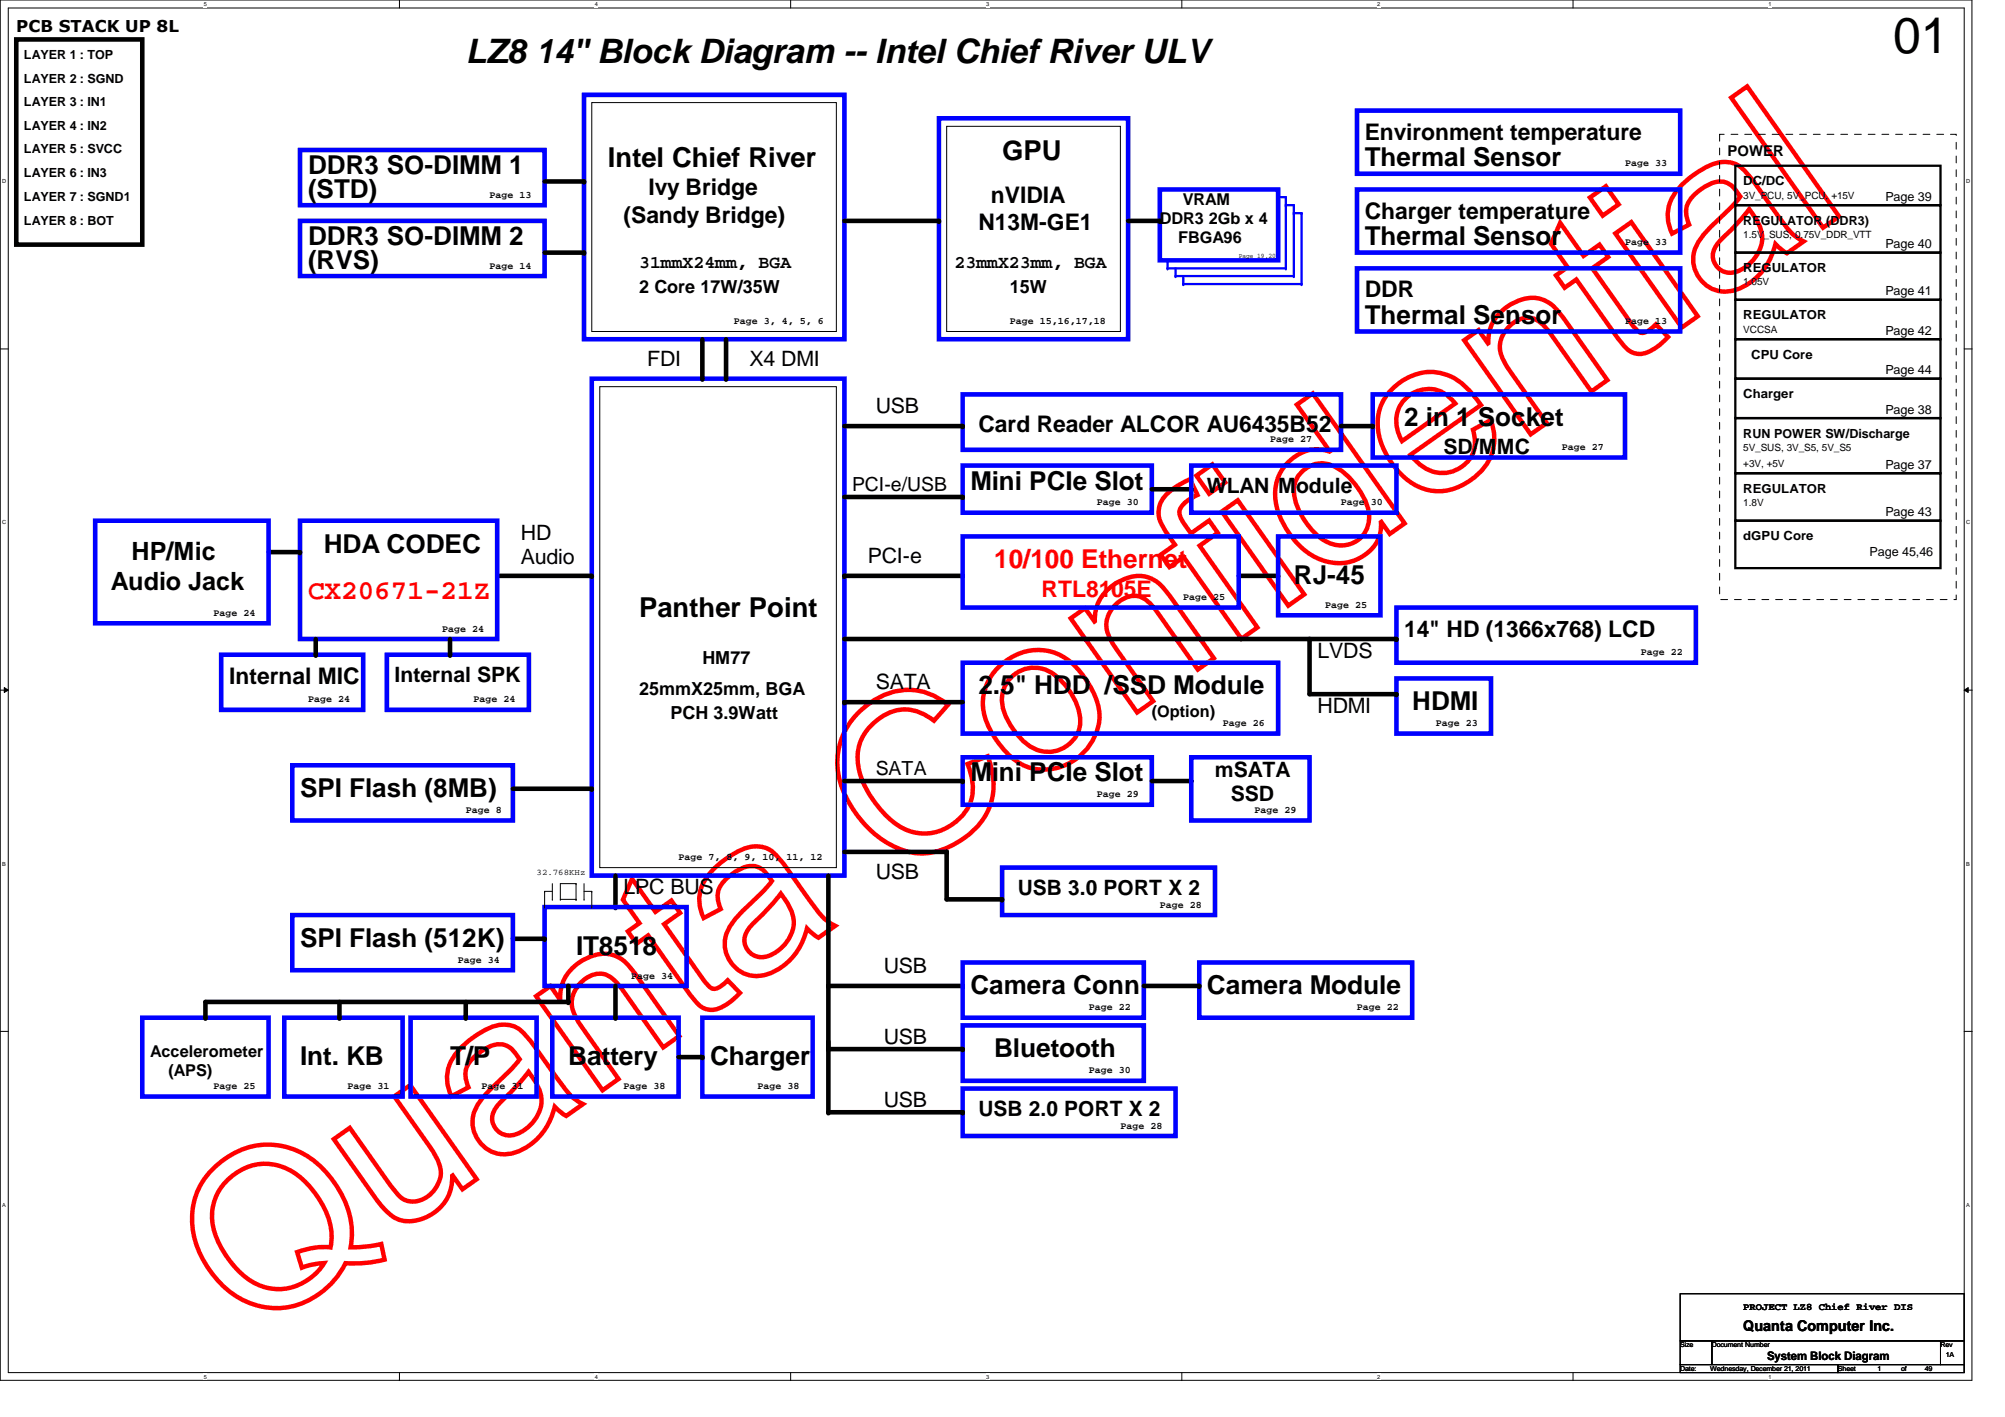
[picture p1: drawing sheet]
<svg xmlns="http://www.w3.org/2000/svg" width="297mm" height="210mm" viewBox="0 0 297 210" stroke-linecap="round" stroke-linejoin="round" font-family="sans-serif">
<path d="M0 0h292.1v204.5h-292.1zM1.2 1.2h289.8v202.1h-289.8z" fill="none" stroke="#000" stroke-width=".15"/>
<g fill="#fff">
<path d="M30.2 .1h.4v1h-.4z"/>
<path d="M30.2 203.5h.4v.9h-.4z"/>
</g>
<path d="M59.2 0v1.2M59.2 203.3v1.2" fill="none" stroke="#000" stroke-width=".15"/>
<g fill="#fff">
<path d="M88.1 .1h.5v1h-.5z"/>
<path d="M88.1 203.5h.5v.9h-.5z"/>
</g>
<path d="M117.1 0v1.2M117.1 203.3v1.2" fill="none" stroke="#000" stroke-width=".15"/>
<g fill="#fff">
<path d="M146.1 .1h.5v1h-.5z"/>
<path d="M146.1 203.5h.5v.9h-.5z"/>
</g>
<path d="M175.1 0v1.2M175.1 203.3v1.2" fill="none" stroke="#000" stroke-width=".15"/>
<g fill="#fff">
<path d="M204 .1h.5v1h-.5z"/>
<path d="M204 203.5h.5v.9h-.5z"/>
</g>
<path d="M233 0v1.2M233 203.3v1.2" fill="none" stroke="#000" stroke-width=".15"/>
<g fill="#fff">
<path d="M262 .1h.5v1h-.5z"/>
<path d="M262 203.5h.5v.9h-.5z"/>
<path d="M.3 26.4h.6v.9h-.6z"/>
<path d="M291.3 26.4h.6v.9h-.6z"/>
<path d="M.3 76.9h.6v1h-.6z"/>
<path d="M291.3 76.9h.6v1h-.6z"/>
</g>
<path d="M0 51.7h1.2M291 51.7h1.2" fill="none" stroke="#000" stroke-width=".15"/>
<g fill="#fff">
<path d="M.3 127.5h.6v.9h-.6z"/>
<path d="M291.3 127.5h.5v.9h-.5z"/>
</g>
<path d="M0 102.2h1.2M.6 101.9l.6 .3-.6 .4zM291 102.2l.6-.3v.7zM291 102.2h1.2" fill="none" stroke="#000" stroke-width=".15"/>
<path d="M.6 101.9l.6 .3-.6 .4zM291 102.2l.6-.3v.7z" fill="#000"/>
<g fill="#fff">
<path d="M.3 178h.6v.9h-.6z"/>
<path d="M291.3 178h.5v.9h-.5z"/>
</g>
<g fill="none" stroke="#000" stroke-width=".15">
<path d="M87.7 15.2h36.2v33.9h-36.2zM140.2 18.7h25.8v30.4h-25.8zM88.9 57.3h35v71.2h-35zM80.7 134.4h.1M80.7 132h.1M80.7 132v2.4M80.7 132h1.1M81.8 133.2h.1M81.8 130.9v2.3M83 133.2h.1M83 133.2h2.3M85.3 133.2h.1"/>
<path d="M85.3 130.9h.1M85.3 130.9v2.3M85.3 130.9h-2.3v2.3M86.5 133.2h.1M86.5 132h1.2M86.5 130.9v2.3M87.7 132h.1M87.7 134.4h.1M87.7 132v2.4M0 152.8h1.2M291 152.8h1.2M248.9 191.6h42.1v7h-42.1z"/>
<path d="M248.9 198.6h4.7v3.5h-4.7zM253.6 198.6h33.9v3.5h-33.9zM287.5 198.6h3.5v3.5h-3.5zM248.9 202.1h23.4v1.2h-23.4zM272.3 202.1h18.7v1.2h-18.7z"/>
</g>
<g fill="none" stroke="#00f" stroke-width=".68">
<path d="M86.5 14.1h38.6v36.1h-38.6zM139.1 17.5h28v32.7h-28zM201 16.4h47.9v9.3h-47.9zM44.4 22.2h36.3v8.2h-36.3zM44.4 32.7h36.3v8.2h-36.3zM171.8 28.1h17.6v10.5h-17.6zM201 28.1h47.9v9.3h-47.9zM201 39.8h47.9v9.3h-47.9zM87.7 56.1h37.4v73.6h-37.4zM142.6 58.4h56.1v8.2h-56.1zM203.4 58.4h37.3v9.4h-37.3zM14.1 77.1h25.7v15.2h-25.7z"/>
<path d="M44.4 77.1h29.3v17.6h-29.3zM142.6 69h28v6.9h-28zM142.6 79.5h40.9v10.5h-40.9zM176.5 69h30.4v6.9h-30.4zM189.4 79.5h15.1v11.6h-15.1zM32.8 97h21v8.2h-21zM57.3 97h21.1v8.2h-21.1zM142.6 98.2h46.8v10.5h-46.8zM206.9 90h44.3v8.2h-44.3zM43.3 113.4h32.7v8.1h-32.7zM142.6 112.2h28v7h-28zM176.5 112.2h17.5v9.3h-17.5z"/>
<path d="M206.9 100.5h14v8.2h-14zM43.3 135.6h32.7v8.1h-32.7zM80.7 134.4h21v11.6h-21zM148.5 128.5h31.5v7.1h-31.5zM21.1 150.7h18.7v11.7h-18.7zM42.1 150.7h17.5v11.7h-17.5zM60.8 150.7h18.7v11.7h-18.7zM81.8 150.7h18.7v11.7h-18.7zM104.1 150.7h16.3v11.7h-16.3zM142.6 151.9h26.9v8.2h-26.9zM142.6 142.6h26.9v8.1h-26.9zM177.7 142.6h31.5v8.1h-31.5z"/>
<path d="M142.6 161.2h31.6v7.1h-31.6z"/>
</g>
<g fill="none" stroke="#000" stroke-width=".68">
<path d="M2.4 5.8h18.7v30.4h-18.7zM80.7 26.9h5.8M80.7 37.4h5.8M125.1 32.7h14M167.1 32.7h4.7M104.1 50.2v5.9M107.6 50.2v5.9M125.1 73.6h17.5M125.1 63.1h17.5M170.6 72.5h5.9M198.7 63.1h4.7M39.8 81.8h4.6"/>
<path d="M46.8 94.7v2.3M66.7 94.7v2.3M73.7 85.3h14M125.1 85.3h17.5M125.1 94.7h81.8M183.5 85.3h5.9M194 94.7v8.1h12.9M76 116.8h11.7M125.1 104h17.5M125.1 115.7h17.5M170.6 115.7h5.9M76 139.1h4.7"/>
<path d="M91.2 129.7v4.7M122.7 129.7v35.1h19.9M125.1 126.2h15.1v7h8.3M50.3 148.4v2.3M69 148.4v2.3M84.2 146v2.4h-53.8v2.3M91.2 146v4.7M100.5 156.6h3.6M122.7 155.4h19.9M122.7 146h19.9M169.5 146h8.2"/>
</g>
<g fill="#000">
<circle cx="86.5" cy="26.9" r=".34"/>
<circle cx="86.5" cy="37.4" r=".34"/>
<circle cx="139.1" cy="32.7" r=".34"/>
<circle cx="171.8" cy="32.7" r=".34"/>
<circle cx="104.1" cy="56.1" r=".34"/>
<circle cx="107.6" cy="56.1" r=".34"/>
<circle cx="142.6" cy="73.6" r=".34"/>
<circle cx="142.6" cy="63.1" r=".34"/>
<circle cx="176.5" cy="72.5" r=".34"/>
<circle cx="203.4" cy="63.1" r=".34"/>
<circle cx="44.4" cy="81.8" r=".34"/>
<circle cx="46.8" cy="97" r=".34"/>
<circle cx="66.7" cy="97" r=".34"/>
<circle cx="87.7" cy="85.3" r=".34"/>
<circle cx="125.1" cy="85.3" r=".34"/>
<circle cx="189.4" cy="85.3" r=".34"/>
<circle cx="194" cy="94.7" r=".34"/>
<circle cx="206.9" cy="94.7" r=".34"/>
<circle cx="87.7" cy="116.8" r=".34"/>
<circle cx="125.1" cy="104" r=".34"/>
<circle cx="142.6" cy="115.7" r=".34"/>
<circle cx="176.5" cy="115.7" r=".34"/>
<circle cx="206.9" cy="102.8" r=".34"/>
<circle cx="80.7" cy="139.1" r=".34"/>
<circle cx="91.2" cy="134.4" r=".34"/>
<circle cx="140.2" cy="126.2" r=".34"/>
<circle cx="148.5" cy="133.2" r=".34"/>
<circle cx="30.4" cy="150.7" r=".34"/>
<circle cx="50.3" cy="150.7" r=".34"/>
<circle cx="69" cy="150.7" r=".34"/>
<circle cx="84.2" cy="148.4" r=".34"/>
<circle cx="84.2" cy="146" r=".34"/>
<circle cx="91.2" cy="150.7" r=".34"/>
<circle cx="104.1" cy="156.6" r=".34"/>
<circle cx="122.7" cy="146" r=".34"/>
<circle cx="122.7" cy="155.4" r=".34"/>
<circle cx="142.6" cy="155.4" r=".34"/>
<circle cx="142.6" cy="146" r=".34"/>
<circle cx="177.7" cy="146" r=".34"/>
<circle cx="122.7" cy="164.8" r=".34"/>
<circle cx="142.6" cy="164.8" r=".34"/>
</g>
<path d="M257.1 30.4h30.4v7h-30.4zM257.1 24.6h30.4v5.8h-30.4zM257.1 37.4h30.4v7h-30.4zM257.1 56.1h30.4v5.8h-30.4zM257.1 50.2h30.4v5.9h-30.4zM257.1 44.4h30.4v5.8h-30.4zM257.1 61.9h30.4v8.2h-30.4z" fill="none" stroke="#000" stroke-width=".34"/>
<path d="M254.8 19.9h35v68.9h-35z" fill="none" stroke="#000" stroke-width=".15" stroke-dasharray="1 1 1 1 1 1 1 1"/>
<path d="M173 38.6v1.2" fill="none" stroke="#00f" stroke-width=".34"/>
<circle cx="173" cy="39.8" r=".17" fill="#00f"/>
<path d="M173 39.8h17.5" fill="none" stroke="#00f" stroke-width=".34"/>
<circle cx="190.5" cy="39.8" r=".17" fill="#00f"/>
<path d="M190.5 29.2v10.6" fill="none" stroke="#00f" stroke-width=".34"/>
<circle cx="190.5" cy="29.2" r=".17" fill="#00f"/>
<path d="M189.4 29.2h1.1" fill="none" stroke="#00f" stroke-width=".34"/>
<circle cx="189.4" cy="29.2" r=".17" fill="#00f"/>
<path d="M174.2 39.8v1.1" fill="none" stroke="#00f" stroke-width=".34"/>
<circle cx="174.2" cy="40.9" r=".17" fill="#00f"/>
<path d="M174.2 40.9h17.5" fill="none" stroke="#00f" stroke-width=".34"/>
<circle cx="191.7" cy="40.9" r=".17" fill="#00f"/>
<path d="M191.7 30.4v10.5" fill="none" stroke="#00f" stroke-width=".34"/>
<circle cx="191.7" cy="30.4" r=".17" fill="#00f"/>
<path d="M175.3 40.9v1.2" fill="none" stroke="#00f" stroke-width=".34"/>
<circle cx="175.3" cy="42.1" r=".17" fill="#00f"/>
<path d="M175.3 42.1h17.5" fill="none" stroke="#00f" stroke-width=".34"/>
<circle cx="192.8" cy="42.1" r=".17" fill="#00f"/>
<path d="M192.8 31.6v10.5" fill="none" stroke="#00f" stroke-width=".34"/>
<circle cx="192.8" cy="31.6" r=".17" fill="#00f"/>
<path d="M190.5 30.4h1.2" fill="none" stroke="#00f" stroke-width=".34"/>
<circle cx="190.5" cy="30.4" r=".17" fill="#00f"/>
<path d="M191.7 31.6h1.1" fill="none" stroke="#00f" stroke-width=".34"/>
<circle cx="191.7" cy="31.6" r=".17" fill="#00f"/>
<path d="M257.1 70.1h30.4v7h-30.4zM257.1 77.1h30.4v7.1h-30.4z" fill="none" stroke="#000" stroke-width=".34"/>
<text font-size="32.9" fill="#f00" x="36.6" y="198.7" transform="rotate(-35 36.6 198.7)">Quanta Confidential</text>
<text font-size="7.5" x="280.5" y="7.9">01</text>
<text font-size="5" x="69" y="9.3">LZ8 14'' Block Diagram -- Intel Chief River ULV</text>
<g font-size="4.1">
<text x="148.5" y="23.7">GPU</text>
<text x="90" y="24.8">Intel Chief River</text>
<text x="94.7" y="91.4">Panther Point</text>
</g>
<text font-size="4.1" fill="#f00" x="45.6" y="88.7">CX20671-21Z</text>
<g font-size="3.9">
<text x="45.6" y="25.8">DDR3 SO-DIMM 1</text>
<text x="45.6" y="29.3">(STD)</text>
<text x="202.2" y="24.6">Thermal Sensor</text>
<text x="45.6" y="39.8">(RVS)</text>
<text x="45.6" y="36.3">DDR3 SO-DIMM 2</text>
<text x="202.2" y="36.3">Thermal Sensor</text>
<text x="202.2" y="48">Thermal Sensor</text>
<text x="208" y="63.2">2 in 1 Socket</text>
<text x="143.8" y="72.5">Mini PCIe Slot</text>
<text x="48" y="81.9">HDA CODEC</text>
<text x="191.7" y="86.5">RJ-45</text>
<text x="144.9" y="102.9">2.5&quot; HDD /SSD Module</text>
<text x="209.2" y="105.2">HDMI</text>
<text x="44.4" y="118.1">SPI Flash (8MB)</text>
<text x="143.8" y="115.7">Mini PCIe Slot</text>
<text x="44.4" y="140.3">SPI Flash (512K)</text>
<text x="85.3" y="141.4">IT8518</text>
<text x="143.8" y="147.3">Camera Conn</text>
<text x="178.8" y="147.3">Camera Module</text>
<text x="44.4" y="157.8">Int. KB</text>
<text x="66.7" y="157.8">T/P</text>
<text x="84.2" y="157.8">Battery</text>
<text x="105.2" y="157.8">Charger</text>
<text x="147.3" y="156.6">Bluetooth</text>
</g>
<text font-size="3.9" fill="#f00" x="147.3" y="84.2">10/100 Ethernet</text>
<g font-size="3.7">
<text x="19.5" y="82.9">HP/Mic</text>
<text x="16.4" y="87.4">Audio Jack</text>
</g>
<g font-size="3.4">
<text x="202.2" y="20.7">Environment temperature</text>
<text x="96.1" y="28.9">Ivy Bridge</text>
<text x="92.4" y="33">(Sandy Bridge)</text>
<text x="144.9" y="34.1">N13M-GE1</text>
<text x="146.8" y="30.1">nVIDIA</text>
<text x="202.2" y="32.4">Charger temperature</text>
<text x="202.2" y="44.1">DDR</text>
<text x="144.9" y="64">Card Reader ALCOR AU6435B52</text>
<text x="208" y="94.3">14&quot; HD (1366x768) LCD</text>
<text x="33.9" y="101.3">Internal MIC</text>
</g>
<text font-size="3.4" fill="#f00" x="154.3" y="88.5">RTL8105E</text>
<g font-size="3.1">
<text x="95.9" y="54.2">FDI</text>
<text x="111" y="54.2">X4 DMI</text>
<text x="129.7" y="61.2">USB</text>
<text x="213.9" y="67.2">SD/MMC</text>
<text x="178.8" y="73">WLAN Module</text>
<text x="77.2" y="79.9">HD</text>
<text x="77.2" y="83.5">Audio</text>
<text x="128.6" y="83.4">PCI-e</text>
<text x="58.5" y="101.1">Internal SPK</text>
<text x="195.2" y="97.5">LVDS</text>
<text x="129.7" y="102.1">SATA</text>
<text x="195.2" y="105.6">HDMI</text>
<text x="180" y="115.1">mSATA</text>
<text x="182.3" y="118.6">SSD</text>
<text x="129.7" y="130.2">USB</text>
<text x="92.4" y="132.5">LPC BUS</text>
<text x="150.8" y="132.6">USB 3.0 PORT X 2</text>
<text x="130.9" y="144.2">USB</text>
<text x="130.9" y="154.7">USB</text>
<text x="130.9" y="164">USB</text>
<text x="144.9" y="165.4">USB 2.0 PORT X 2</text>
</g>
<g font-size="2.9">
<text x="126.2" y="72.7">PCI-e/USB</text>
<text x="129.7" y="114.8">SATA</text>
</g>
<g font-size="2.7">
<text x="94.7" y="39.7">31mmX24mm, BGA</text>
<text x="141.4" y="39.7">23mmX23mm, BGA</text>
<text x="94.7" y="43.3">2 Core 17W/35W</text>
<text x="149.6" y="43.3">15W</text>
<text x="104.1" y="98.3">HM77</text>
<text x="94.7" y="103">25mmX25mm, BGA</text>
<text x="99.4" y="106.5">PCH 3.9Watt</text>
</g>
<g font-size="2.4">
<text x="2.4" y="4.8">PCB STACK UP 8L</text>
<text x="171.8" y="33.2">DDR3 2Gb x 4</text>
<text x="175.2" y="30.3">VRAM</text>
<text x="174.5" y="36.1">FBGA96</text>
<text x="170.6" y="106.3">(Option)</text>
<text x="22.3" y="156.5">Accelerometer</text>
<text x="25" y="159.4">(APS)</text>
</g>
<g font-size="2.2">
<text x="255.9" y="23.1">POWER</text>
<text x="258.3" y="197.2">Quanta Computer Inc.</text>
</g>
<g font-size="1.9">
<text x="3.6" y="8.7">LAYER 1 : TOP</text>
<text x="3.6" y="12.2">LAYER 2 : SGND</text>
<text x="3.6" y="15.7">LAYER 3 : IN1</text>
<text x="3.6" y="22.7">LAYER 5 : SVCC</text>
<text x="3.6" y="19.2">LAYER 4 : IN2</text>
<text x="3.6" y="26.2">LAYER 6 : IN3</text>
<text x="3.6" y="29.8">LAYER 7 : SGND1</text>
<text x="258.3" y="27.4">DC/DC</text>
<text x="279.3" y="29.8">Page 39</text>
<text x="3.6" y="33.3">LAYER 8 : BOT</text>
<text x="258.3" y="33.3">REGULATOR (DDR3)</text>
<text x="258.3" y="40.3">REGULATOR</text>
<text x="279.3" y="36.7">Page 40</text>
<text x="258.3" y="47.3">REGULATOR</text>
<text x="279.3" y="43.8">Page 41</text>
<text x="259.5" y="53.1">CPU Core</text>
<text x="279.3" y="49.6">Page 42</text>
<text x="258.3" y="59">Charger</text>
<text x="279.3" y="55.5">Page 44</text>
<text x="258.3" y="64.8">RUN POWER SW/Discharge</text>
<text x="279.3" y="61.3">Page 38</text>
<text x="279.3" y="69.5">Page 37</text>
<text x="258.3" y="73">REGULATOR</text>
<text x="279.3" y="76.5">Page 43</text>
<text x="258.3" y="80">dGPU Core</text>
<text x="277" y="82.3">Page 45,46</text>
</g>
<text font-size="1.7" x="261.8" y="201.4">System Block Diagram</text>
<g font-size="1.5">
<text x="72.5" y="29.3">Page 13</text>
<text x="240.7" y="24.6">Page 33</text>
<text x="258.3" y="29.4">3V_PCU, 5V_PCU, +15V</text>
<text x="258.3" y="35.3">1.5V_SUS, 0.75V_DDR_VTT</text>
<text x="72.5" y="39.8">Page 14</text>
<text x="240.7" y="36.3">Page 33</text>
<text x="108.7" y="48">Page 3, 4, 5, 6</text>
<text x="149.6" y="48">Page 15,16,17,18</text>
<text x="240.7" y="48">Page 13</text>
<text x="258.3" y="42.2">1.05V</text>
<text x="258.3" y="49.3">VCCSA</text>
<text x="188.2" y="65.5">Page 27</text>
<text x="231.4" y="66.7">Page 27</text>
<text x="258.3" y="66.8">5V_SUS, 3V_S5, 5V_S5</text>
<text x="258.3" y="69.1">+3V, +5V</text>
<text x="162.5" y="74.8">Page 30</text>
<text x="198.7" y="74.8">Page 30</text>
<text x="258.3" y="75">1.8V</text>
<text x="175.3" y="88.9">Page 25</text>
<text x="31.6" y="91.2">Page 24</text>
<text x="65.5" y="93.6">Page 24</text>
<text x="196.3" y="90">Page 25</text>
<text x="243.1" y="97.1">Page 22</text>
<text x="45.6" y="104.1">Page 24</text>
<text x="70.1" y="104.1">Page 24</text>
<text x="181.1" y="107.6">Page 26</text>
<text x="212.7" y="107.6">Page 23</text>
<text x="162.5" y="118.1">Page 29</text>
<text x="69" y="120.4">Page 8</text>
<text x="185.8" y="120.4">Page 29</text>
<text x="100.5" y="127.4">Page 7, 8, 9, 10, 11, 12</text>
<text x="171.8" y="134.5">Page 28</text>
<text x="67.8" y="142.6">Page 34</text>
<text x="93.5" y="144.9">Page 34</text>
<text x="161.3" y="149.6">Page 22</text>
<text x="201" y="149.6">Page 22</text>
<text x="31.6" y="161.3">Page 25</text>
<text x="51.5" y="161.3">Page 31</text>
<text x="71.3" y="161.3">Page 31</text>
<text x="92.4" y="161.3">Page 38</text>
<text x="112.2" y="161.3">Page 38</text>
<text x="161.3" y="159">Page 30</text>
<text x="166" y="167.2">Page 28</text>
<text x="258.3" y="194">PROJECT LZ8 Chief River DIS</text>
</g>
<text font-size="1.3" x="79.5" y="129.6">32.768KHz</text>
<g font-size="1">
<text x="183.5" y="38.3">Page 19,20</text>
<text x="248.9" y="199.5">Size</text>
<text x="248.9" y="203">Date:</text>
<text x="253.4" y="203">Wednesday, December 21, 2011</text>
<text x="253.6" y="199.5">Document Number</text>
<text x="272.3" y="203">Sheet</text>
<text x="278.1" y="203">1</text>
<text x="281.6" y="203">of</text>
<text x="285.2" y="203">49</text>
<text x="287.5" y="199.5">Rev</text>
<text x="288.3" y="201">1A</text>
</g>
<g font-size=".8">
<text x="30.2" y=".9">5</text>
<text x="88.1" y=".9">4</text>
<text x="146.1" y=".9">3</text>
<text x="204" y=".9">2</text>
<text x="262" y=".9">1</text>
<text x=".3" y="27.2">D</text>
<text x="291.3" y="27.2">D</text>
<text x=".3" y="77.7">C</text>
<text x="291.3" y="77.7">C</text>
<text x=".3" y="128.2">B</text>
<text x="291.3" y="128.2">B</text>
<text x=".3" y="178.8">A</text>
<text x="291.3" y="178.8">A</text>
<text x="30.2" y="204.2">5</text>
<text x="88.1" y="204.2">4</text>
<text x="146.1" y="204.2">3</text>
<text x="204" y="204.2">2</text>
<text x="262" y="204.2">1</text>
</g>
</svg>
